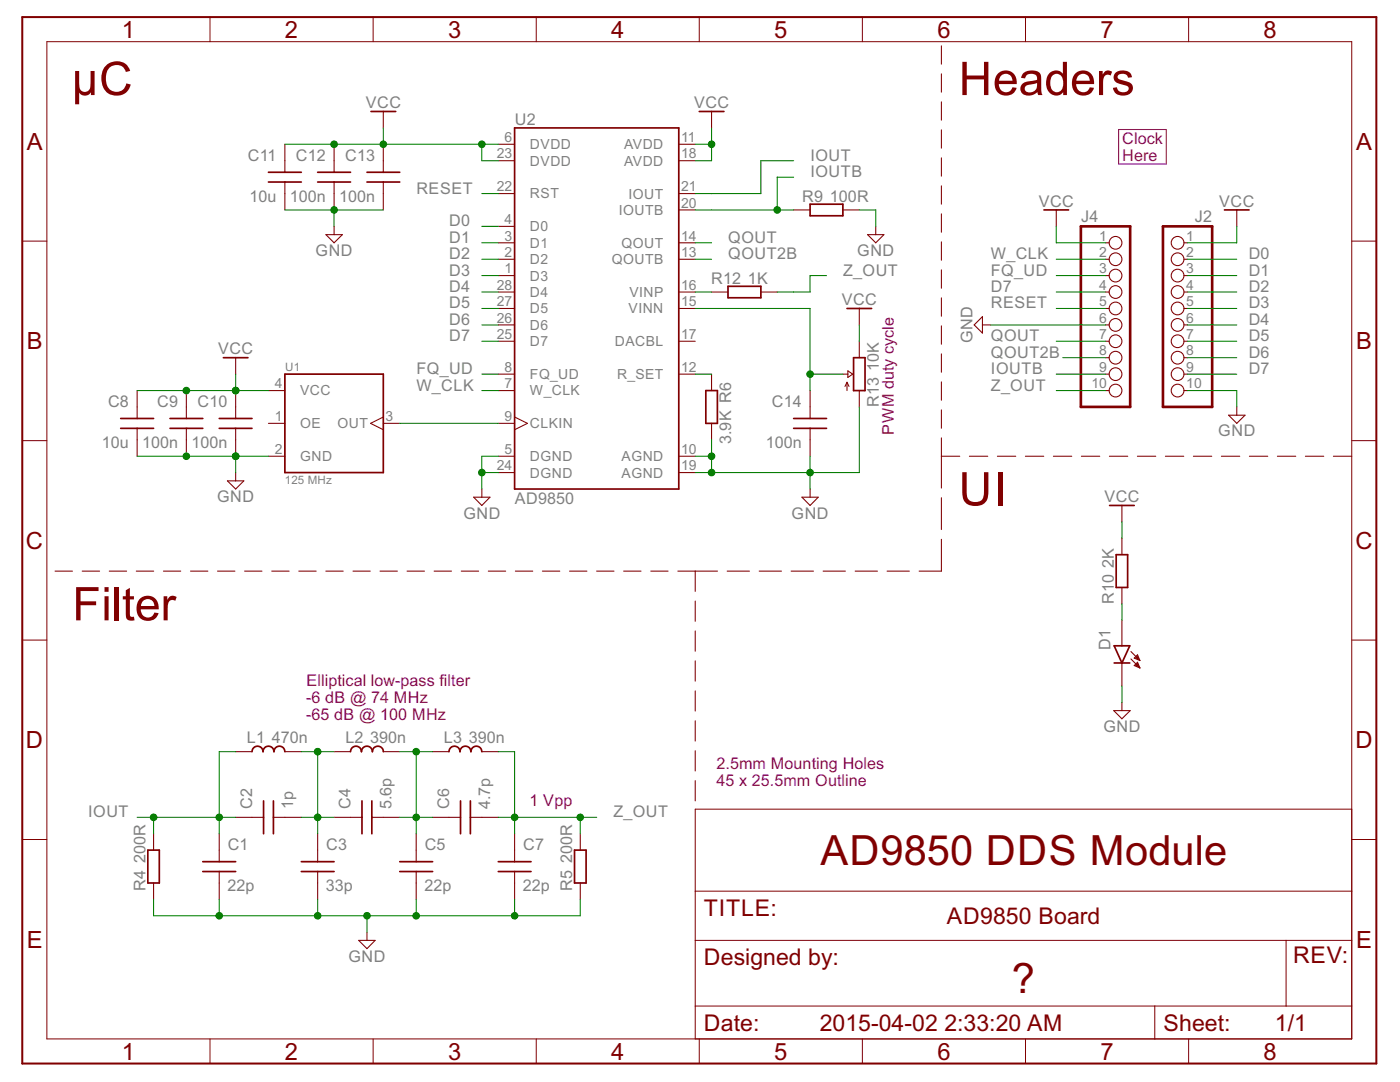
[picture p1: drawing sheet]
<svg xmlns="http://www.w3.org/2000/svg" width="279mm" height="216mm" viewBox="0 0 279 216" stroke-linecap="round" stroke-linejoin="round" font-family="sans-serif">
<path d="M4.4 3.4h270.3v208.8h-270.3z" fill="none" stroke="#800000" stroke-width=".4"/>
<g fill="none" stroke="#800000" stroke-width=".2">
<path d="M9.4 8.3h260.4v199h-260.4zM41.9 3.4v4.9M74.5 3.4v4.9M107 3.4v4.9M139.6 3.4v4.9M172.1 3.4v4.9M204.7 3.4v4.9M237.2 3.4v4.9M4.4 48.1h5M269.8 48.1h4.9M4.4 87.9h5M269.8 87.9h4.9"/>
<path d="M4.4 127.7h5M269.8 127.7h4.9M4.4 167.5h5M138.7 177.8h131.1M269.8 167.5h4.9M269.8 161.5h-131.1v45.8M138.7 187.6h131.1M256.7 187.6v13.1M41.9 207.3v4.9M74.5 207.3v4.9M107 207.3v4.9M138.7 200.7h131.1"/>
<path d="M139.6 207.3v4.9M172.1 207.3v4.9M204.7 207.3v4.9M230.5 200.7v6.6M237.2 207.3v4.9"/>
</g>
<g fill="none" stroke="#800000" stroke-width=".21">
<path d="M187.9 9.1v3.7M187.9 14.7v3.7M56.9 28.8v5.6M56.9 36.3v5.6M66.7 28.8v5.6M66.7 36.3v5.6M76.5 22.2v3.3M76.5 28.8v5.6M76.5 36.3v5.6M99.4 32.1h3.3M99.4 38.6h3.3M99.4 28.8h3.3"/>
<path d="M135.5 32.1h3.2M135.5 38.6h3.2M135.5 28.8h3.2M142 22.2v3.3M187.9 20.3v3.7M187.9 25.9v3.7M187.9 31.5v3.7M187.9 37.1v3.6M65 46.8h3.3l-1.6 1.7zM66.7 45.2v1.6M99.4 51.7h3.3M99.4 48.5h3.3"/>
<path d="M99.4 45.2h3.3M99.4 55h3.3M99.4 58.3h3.3M135.5 51.7h3.2M135.5 48.5h3.2M135.5 58.3h3.2M135.5 41.9h3.2M142 58.3h3.3M151.8 58.3h3.3M158.4 41.9h3.3M168.2 41.9h3.3M173.1 46.8h3.3l-1.6 1.7z"/>
<path d="M174.8 45.2v1.6M187.9 42.7v3.6M187.9 48.3v3.6M187.9 53.8v3.7M187.9 59.4v3.7M210.8 41.9v3.3M220.6 51.7h.7M220.6 48.5h.7M220.6 55h.7M220.6 58.3h.7M236.3 51.7h.7M236.3 48.5h.7"/>
<path d="M236.3 55h.7M236.3 58.3h.7M246.8 41.9v3.3M27.4 77.9v5.6M37.2 77.9v5.6M47 71.4v3.3M47 77.9v5.6M53.6 77.9h3.3M99.4 74.7h3.3M99.4 61.6h3.3M99.4 64.8h3.3M99.4 68.1h3.3"/>
<path d="M99.4 77.9h3.3M135.5 74.7h3.2M135.5 61.6h3.2M135.5 68.1h3.2M142 74.7v3.2M161.7 77.9v5.6M168.2 74.7h1M169 76.3v1.6M169 76.3l.4 .8M169 76.3l-.4 .8M169.2 74l1 .7-1 .6zM171.5 61.6v3.2"/>
<path d="M171.5 68.1v3.3M171.5 77.9v3.3M187.9 65v3.7M187.9 70.6v3.7M187.9 76.2v3.7M196.1 64.8h1.6M196.1 63.2v3.3l-1.7-1.7zM220.6 74.7h.7M220.6 61.6h.7M220.6 64.8h.7M220.6 68.1h.7M220.6 77.9h.7"/>
<path d="M220.6 71.4h.7M236.3 74.7h.7M236.3 61.6h.7M236.3 64.8h.7M236.3 68.1h.7M236.3 77.9h.7M236.3 71.4h.7M27.4 85.5v5.5M37.2 85.5v5.5M45.4 95.9h3.3l-1.7 1.7zM47 85.5v5.5M47 94.3v1.6"/>
<path d="M53.6 91h3.3M53.6 84.5h3.3M76.5 84.5h3.3M76.5 83.2l-2.5 1.3 2.5 1.2M94.5 99.2h3.3l-1.6 1.7zM96.2 97.6v1.6M99.4 91h3.3M99.4 84.5h3.3M99.4 94.3h3.3M102.7 83.2l2.6 1.3-2.6 1.2M135.5 91h3.2M135.5 94.3h3.2"/>
<path d="M142 84.5v3.3M160 99.2h3.3l-1.6 1.7zM161.7 85.5v5.5M161.7 97.6v1.6M187.9 81.8v3.6M187.9 87.4v10M187.9 99.3v6.4M187.9 91h3.6M193.5 91h3.6M199.1 91h3.6M204.6 91h3.7M210.2 91h3.7"/>
<path d="M215.8 91h3.7M221.4 91h3.7M227 91h3.7M232.6 91h3.6M238.2 91h3.6M243.8 91h3.6M245.2 82.8h3.3l-1.7 1.7zM246.8 81.2v1.6M249.3 91h3.7M254.9 91h3.7M260.5 91h3.7M266.1 91h3.7"/>
<path d="M11 114h3.5M16.4 114h3.5M21.8 114h3.5M27.2 114h3.5M32.6 114h3.5M38 114h3.5M43.4 114h3.5M48.8 114h3.5M54.2 114h3.5M59.6 114h3.5M65 114h3.5M70.4 114h3.5"/>
<path d="M75.8 114h3.5M81.2 114h3.5M86.6 114h3.5M92.1 114h3.4M97.5 114h3.4M102.8 114h3.5M108.2 114h3.5M113.7 114h3.4M119.1 114h3.4M124.5 114h3.4M129.9 114h3.4M135.3 114h7.9"/>
<path d="M138.7 114v4M138.7 119.9v4.1M145.1 114h4.5M151.5 114h4.5M157.9 114h4.4M164.3 114h4.4M170.7 114h4.4M177 114h4.5M187.9 107.6v6.4h-4.5M223.9 100.9v3.2M223.9 107.4v3.3M223.9 117.2v3.3"/>
<path d="M138.7 125.9v4M138.7 131.9v4M138.7 137.9v4M223.9 123.8v5.1M223.9 132.3v4.6M225.7 130l1.8 1.8M225.7 131.5l1.8 1.8M226.4 131.3l.6-.6 .5 1.1zM226.4 132.8l.6-.7 .5 1.2zM227.1 130.9l-.5 .4M227.1 132.4l-.5 .4M227.1 131.1l-.3 .3"/>
<path d="M227.1 132.6l-.3 .3M227.2 131.2l-.3 .2M227.2 132.7l-.3 .2M227.2 131.3l-.1 .2M227.2 132.8l-.1 .1M47 150h3.3M56.9 150h3.2M66.7 150h3.3M76.5 150h3.3M86.3 150h3.3M96.2 150h3.2M138.7 143.8v4.1"/>
<path d="M138.7 149.8v4M138.7 155.8v4M222.3 141.8h3.3l-1.7 1.6zM223.9 140.2v1.6M30.6 166.4v3.2M30.6 176.2v3.3M43.8 166.4v5.5M43.8 173.9v5.6M47 163.1h5.6M54.6 163.1h5.5M63.4 166.4v5.5M63.4 173.9v5.6"/>
<path d="M66.7 163.1h5.5M74.2 163.1h5.6M83.1 166.4v5.5M83.1 173.9v5.6M86.3 163.1h5.6M93.9 163.1h5.5M102.7 166.4v5.5M102.7 173.9v5.6M115.8 166.4v3.2M115.8 176.2v3.3M71.6 187.6h3.3l-1.7 1.7zM73.2 186v1.6"/>
<circle cx="222.6" cy="58.3" r="1.27"/>
<circle cx="222.6" cy="55" r="1.27"/>
<circle cx="222.6" cy="48.5" r="1.27"/>
<circle cx="222.6" cy="51.7" r="1.27"/>
<circle cx="235" cy="55" r="1.27"/>
<circle cx="235" cy="51.7" r="1.27"/>
<circle cx="235" cy="48.5" r="1.27"/>
<circle cx="235" cy="58.3" r="1.27"/>
<circle cx="222.6" cy="64.8" r="1.27"/>
<circle cx="222.6" cy="77.9" r="1.27"/>
<circle cx="222.6" cy="74.7" r="1.27"/>
<circle cx="222.6" cy="61.6" r="1.27"/>
<circle cx="222.6" cy="68.1" r="1.27"/>
<circle cx="222.6" cy="71.4" r="1.27"/>
<circle cx="235" cy="61.6" r="1.27"/>
<circle cx="235" cy="71.4" r="1.27"/>
<circle cx="235" cy="74.7" r="1.27"/>
<circle cx="235" cy="68.1" r="1.27"/>
<circle cx="235" cy="64.8" r="1.27"/>
<circle cx="235" cy="77.9" r="1.27"/>
</g>
<g fill="none" stroke="#800000" stroke-width=".34">
<path d="M53.6 36.3h6.5M53.6 34.4h6.5M63.4 36.3h6.6M63.4 34.4h6.6M73.2 36.3h6.6M73.2 34.4h6.6M74 22.2h5M102.7 25.5h32.8v72.1h-32.8zM139.6 22.2h4.9M145.3 57.1h6.5v2.3h-6.5zM161.7 40.7h6.5v2.4h-6.5zM208.3 41.9h5"/>
<path d="M244.4 41.9h4.9M44.6 71.4h4.9M56.9 74.7h19.6v19.6h-19.6zM140.9 77.9h2.3v6.6h-2.3zM169 61.6h4.9M170.3 71.4h2.3v6.5h-2.3zM24.1 85.5h6.5M24.1 83.5h6.5M33.9 85.5h6.6M33.9 83.5h6.6M43.8 85.5h6.5M43.8 83.5h6.5"/>
<path d="M158.4 85.5h6.6M158.4 83.5h6.6M221.4 100.9h5M222.8 110.7h2.2v6.5h-2.2zM222.4 128.9h3.1l-1.6 3.4zM222.4 132.3h3.1M50.3 150a1.1 1.1 0 0 1 1.1-1.1 1.1 1.1 0 0 1 1.1 1.1 1.09 1.09 0 0 1 1.1-1.1 1.09 1.09 0 0 1 1.1 1.1 1.09 1.09 0 0 1 1.1-1.1 1.09 1.09 0 0 1 1.1 1.1M52.6 159.8v6.6M54.6 159.8v6.6M70 150a1.09 1.09 0 0 1 1-1.1 1.09 1.09 0 0 1 1.1 1.1 1.09 1.09 0 0 1 1.1-1.1 1.09 1.09 0 0 1 1.1 1.1 1.09 1.09 0 0 1 1.1-1.1 1.09 1.09 0 0 1 1.1 1.1M72.2 159.8v6.6M74.2 159.8v6.6"/>
<path d="M89.6 150a1.1 1.1 0 0 1 1.1-1.1 1.1 1.1 0 0 1 1.1 1.1 1.09 1.09 0 0 1 1.1-1.1 1.09 1.09 0 0 1 1.1 1.1 1.09 1.09 0 0 1 1.1-1.1 1.09 1.09 0 0 1 1.1 1.1M91.9 159.8v6.6M93.9 159.8v6.6M29.5 169.6h2.3v6.6h-2.3zM40.5 173.9h6.5M40.5 171.9h6.5M60.1 173.9h6.6M60.1 171.9h6.6M79.8 173.9h6.5M79.8 171.9h6.5M99.4 173.9h6.6M99.4 171.9h6.6"/>
<path d="M114.7 169.6h2.3v6.6h-2.3z"/>
</g>
<path d="M215.7 45.2h9.9v36h-9.9zM232.1 45.2h9.8v36h-9.8z" fill="none" stroke="#800000" stroke-width=".53"/>
<g fill="none" stroke="#008000" stroke-width=".21">
<path d="M56.9 28.8h42.5M76.5 25.5v3.3M96.2 28.8v3.3h3.2M96.2 38.6h3.2M138.7 28.8h3.3M142 25.5v6.6h-3.3M158.4 32.1h-6.6v6.5h-13.1M158.4 35.3h-3.3v6.6M56.9 41.9h19.6M66.7 41.9v3.3M96.2 48.5h3.2M96.2 58.3h3.2"/>
<path d="M96.2 55h3.2M96.2 51.7h3.2M96.2 45.2h3.2M138.7 48.5h3.3M138.7 41.9h19.7M138.7 58.3h3.3M138.7 51.7h3.3M165 55h-3.3v3.3h-6.6M171.5 41.9h3.3v3.3M210.8 45.2v3.3h9.8M210.8 58.3h9.8M210.8 55h9.8"/>
<path d="M210.8 51.7h9.8M237 58.3h9.8M237 55h9.8M237 51.7h9.8M246.8 45.2v3.3h-9.8M27.4 77.9h26.2M47 74.7v3.2M96.2 77.9h3.2M96.2 64.8h3.2M96.2 74.7h3.2M96.2 61.6h3.2M96.2 68.1h3.2"/>
<path d="M138.7 61.6h23v16.3M138.7 74.7h3.3M161.7 74.7h6.5M171.5 64.8v3.3M197.7 64.8h22.9M210.8 77.9h9.8M210.8 74.7h9.8M210.8 61.6h9.8M210.8 68.1h9.8M212.1 71.4h8.5M237 77.9h9.8v3.3M237 64.8h9.8"/>
<path d="M237 74.7h9.8M237 61.6h9.8M237 68.1h9.8M237 71.4h9.8M27.4 91h26.2M47 91v3.3M79.8 84.5h19.6M96.2 94.3h3.2M99.4 91h-3.2v6.6M138.7 91h3.3M142 87.8v6.5M161.7 91v6.6"/>
<path d="M171.5 81.2v13.1h-32.8M223.9 104.1v3.3M223.9 120.5v3.3M223.9 136.9v3.3M47 150h-3.2v16.4M60.1 150h6.6M63.4 150v16.4M79.8 150h6.5M83.1 150v16.4M99.4 150h3.3v16.4M27.4 163.1h19.6M30.6 179.5v3.2h85.2v-3.2"/>
<path d="M30.6 163.1v3.3M43.8 179.5v3.2M60.1 163.1h6.6M63.4 179.5v3.2M79.8 163.1h6.5M83.1 179.5v3.2M99.4 163.1h19.7M102.7 179.5v3.2M115.8 163.1v3.3M73.2 182.7v3.3"/>
</g>
<g fill="#008000" stroke="#008000" stroke-width=".2">
<circle cx="47" cy="77.9" r=".66"/>
<circle cx="37.2" cy="77.9" r=".66"/>
<circle cx="142" cy="28.8" r=".66"/>
<circle cx="96.2" cy="28.8" r=".66"/>
<circle cx="76.5" cy="28.8" r=".66"/>
<circle cx="66.7" cy="28.8" r=".66"/>
<circle cx="47" cy="91" r=".66"/>
<circle cx="37.2" cy="91" r=".66"/>
<circle cx="96.2" cy="94.3" r=".66"/>
<circle cx="43.8" cy="182.7" r=".66"/>
<circle cx="63.4" cy="182.7" r=".66"/>
<circle cx="83.1" cy="182.7" r=".66"/>
<circle cx="73.2" cy="182.7" r=".66"/>
<circle cx="102.7" cy="182.7" r=".66"/>
<circle cx="66.7" cy="41.9" r=".66"/>
<circle cx="142" cy="91" r=".66"/>
<circle cx="142" cy="94.3" r=".66"/>
<circle cx="161.7" cy="94.3" r=".66"/>
<circle cx="43.8" cy="163.1" r=".66"/>
<circle cx="30.6" cy="163.1" r=".66"/>
<circle cx="63.4" cy="163.1" r=".66"/>
<circle cx="63.4" cy="150" r=".66"/>
<circle cx="83.1" cy="163.1" r=".66"/>
<circle cx="83.1" cy="150" r=".66"/>
<circle cx="102.7" cy="163.1" r=".66"/>
<circle cx="115.8" cy="163.1" r=".66"/>
<circle cx="161.7" cy="74.7" r=".66"/>
<circle cx="155.1" cy="41.9" r=".66"/>
</g>
<path d="M223.2 25.8h9.5v6.9h-9.5z" fill="none" stroke="#800080" stroke-width=".21"/>
<g font-size="10.4" fill="#800000">
<text x="14.3" y="19">μC</text>
<text x="191.3" y="19">Headers</text>
<text x="191.3" y="100.9">UI</text>
<text x="14.4" y="123.8">Filter</text>
</g>
<g font-size="9.3" fill="#800000">
<text x="163.7" y="172.6">AD9850 DDS Module</text>
<text x="201.9" y="198.1">?</text>
</g>
<g font-size="5.3" fill="#800000">
<text x="24.3" y="7.5">1</text>
<text x="56.9" y="7.5">2</text>
<text x="89.4" y="7.5">3</text>
<text x="122" y="7.5">4</text>
<text x="154.5" y="7.5">5</text>
<text x="187.1" y="7.5">6</text>
<text x="219.6" y="7.5">7</text>
<text x="252.2" y="7.5">8</text>
<text x="5.3" y="29.9">A</text>
<text x="270.7" y="29.9">A</text>
<text x="5.3" y="69.7">B</text>
<text x="270.7" y="69.7">B</text>
<text x="5.2" y="109.5">C</text>
<text x="270.5" y="109.5">C</text>
<text x="5.2" y="149.3">D</text>
<text x="270.5" y="149.3">D</text>
<text x="5.3" y="189.1">E</text>
<text x="270.7" y="189.1">E</text>
<text x="24.3" y="211.4">1</text>
<text x="56.9" y="211.4">2</text>
<text x="89.4" y="211.4">3</text>
<text x="122" y="211.4">4</text>
<text x="154.5" y="211.4">5</text>
<text x="187.1" y="211.4">6</text>
<text x="219.6" y="211.4">7</text>
<text x="252.2" y="211.4">8</text>
</g>
<g font-size="5.1" fill="#800000">
<text x="140.5" y="182.7">TITLE:</text>
<text x="189" y="184.4">AD9850 Board</text>
<text x="140.5" y="192.6">Designed by:</text>
<text x="258.1" y="192.2">REV:</text>
<text x="140.5" y="205.7">Date:</text>
<text x="163.6" y="205.7">2015-04-02</text>
<text x="188.5" y="205.7">2:33:20 AM</text>
<text x="232.2" y="205.7">Sheet:</text>
<text x="254.4" y="205.7">1/1</text>
</g>
<g font-size="3.6" fill="#808080">
<text x="73" y="21.6">VCC</text>
<text x="138.5" y="21.6">VCC</text>
<text x="102.8" y="24.9">U2</text>
<text x="49.5" y="32.1">C11</text>
<text x="59.1" y="32.1">C12</text>
<text x="68.9" y="32.1">C13</text>
<text x="161.7" y="32.1">IOUT</text>
<text x="161.7" y="35.3">IOUTB</text>
<text x="49.8" y="40.3">10u</text>
<text x="57.8" y="40.3">100n</text>
<text x="67.7" y="40.3">100n</text>
<text x="83.1" y="38.6">RESET</text>
<text x="160.1" y="40.3">R9</text>
<text x="165.6" y="40.3">100R</text>
<text x="207.3" y="41.2">VCC</text>
<text x="243.3" y="41.2">VCC</text>
<text x="89.7" y="45.2">D0</text>
<text x="215.8" y="44.4">J4</text>
<text x="238.4" y="44.4">J2</text>
<text x="63" y="51.1">GND</text>
<text x="89.7" y="51.7">D2</text>
<text x="89.7" y="48.4">D1</text>
<text x="145.3" y="48.4">QOUT</text>
<text x="145.3" y="51.7">QOUT2B</text>
<text x="171.1" y="51.1">GND</text>
<text x="197.8" y="51.7">W_CLK</text>
<text x="249.2" y="51.7">D0</text>
<text x="89.7" y="58.3">D4</text>
<text x="89.7" y="55">D3</text>
<text x="141.9" y="56.6">R12</text>
<text x="149.2" y="56.6">1K</text>
<text x="168.3" y="55">Z_OUT</text>
<text x="197.8" y="55">FQ_UD</text>
<text x="197.8" y="58.3">D7</text>
<text x="249.2" y="58.3">D2</text>
<text x="249.2" y="55">D1</text>
<text x="89.7" y="64.8">D6</text>
<text x="89.7" y="61.6">D5</text>
<text x="168" y="60.9">VCC</text>
<text x="197.8" y="61.6">RESET</text>
<text x="249.2" y="64.8">D4</text>
<text x="249.2" y="61.6">D3</text>
<text x="43.5" y="70.7">VCC</text>
<text x="89.7" y="68.1">D7</text>
<text x="194.1" y="68.5" transform="rotate(-90 194.1 68.5)">GND</text>
<text x="197.8" y="68.1">QOUT</text>
<text x="197.8" y="71.4">QOUT2B</text>
<text x="249.2" y="71.4">D6</text>
<text x="249.2" y="68.1">D5</text>
<text x="83.1" y="77.9">W_CLK</text>
<text x="83.1" y="74.7">FQ_UD</text>
<text x="175.4" y="74" transform="rotate(-90 175.4 74)">10K</text>
<text x="197.8" y="77.9">Z_OUT</text>
<text x="197.8" y="74.7">IOUTB</text>
<text x="249.2" y="74.7">D7</text>
<text x="21.6" y="81.2">C8</text>
<text x="31.4" y="81.2">C9</text>
<text x="39.4" y="81.2">C10</text>
<text x="154.1" y="81.2">C14</text>
<text x="175.4" y="81.3" transform="rotate(-90 175.4 81.3)">R13</text>
<text x="20.3" y="89.4">10u</text>
<text x="28.4" y="89.4">100n</text>
<text x="38.2" y="89.4">100n</text>
<text x="145.9" y="88.6" transform="rotate(-90 145.9 88.6)">3.9K R6</text>
<text x="152.8" y="89.4">100n</text>
<text x="243.1" y="87.1">GND</text>
<text x="43.3" y="100.2">GND</text>
<text x="102.8" y="100.5">AD9850</text>
<text x="220.4" y="100.2">VCC</text>
<text x="92.5" y="103.5">GND</text>
<text x="158" y="103.5">GND</text>
<text x="222.3" y="113.3" transform="rotate(-90 222.3 113.3)">2K</text>
<text x="222.3" y="120.6" transform="rotate(-90 222.3 120.6)">R10</text>
<text x="221.6" y="129.6" transform="rotate(-90 221.6 129.6)">D1</text>
<text x="49.3" y="148.3">L1</text>
<text x="54.2" y="148.3">470n</text>
<text x="68.9" y="148.3">L2</text>
<text x="73.9" y="148.3">390n</text>
<text x="88.6" y="148.3">L3</text>
<text x="93.5" y="148.3">390n</text>
<text x="220.2" y="146.1">GND</text>
<text x="50.3" y="161.4" transform="rotate(-90 50.3 161.4)">C2</text>
<text x="58.5" y="161.4" transform="rotate(-90 58.5 161.4)">1p</text>
<text x="70" y="161.4" transform="rotate(-90 70 161.4)">C4</text>
<text x="78.1" y="161.4" transform="rotate(-90 78.1 161.4)">5.6p</text>
<text x="89.6" y="161.4" transform="rotate(-90 89.6 161.4)">C6</text>
<text x="97.8" y="161.4" transform="rotate(-90 97.8 161.4)">4.7p</text>
<text x="17.6" y="163.1">IOUT</text>
<text x="122.4" y="163.1">Z_OUT</text>
<text x="29" y="172.3" transform="rotate(-90 29 172.3)">200R</text>
<text x="45.4" y="169.6">C1</text>
<text x="65.1" y="169.6">C3</text>
<text x="84.8" y="169.6">C5</text>
<text x="104.4" y="169.6">C7</text>
<text x="114.2" y="172.3" transform="rotate(-90 114.2 172.3)">200R</text>
<text x="29" y="177.7" transform="rotate(-90 29 177.7)">R4</text>
<text x="45.4" y="177.8">22p</text>
<text x="65" y="177.8">33p</text>
<text x="84.7" y="177.8">22p</text>
<text x="104.3" y="177.8">22p</text>
<text x="114.2" y="177.7" transform="rotate(-90 114.2 177.7)">R5</text>
<text x="69.5" y="191.9">GND</text>
</g>
<g font-size="3.6" fill="#800080">
<text x="224" y="28.6">Clock</text>
<text x="224" y="32.1">Here</text>
<text x="178.4" y="86.7" transform="rotate(-90 178.4 86.7)">PWM duty cycle</text>
<text x="61.2" y="136.9">Elliptical low-pass filter</text>
<text x="61.1" y="140.3">-6 dB @ 74 MHz</text>
<text x="61.1" y="143.8">-65 dB @ 100 MHz</text>
<text x="143" y="153.4">2.5mm Mounting Holes</text>
<text x="105.7" y="160.8">1 Vpp</text>
<text x="143" y="156.9">45 x 25.5mm Outline</text>
</g>
<g font-size="3.1" fill="#808080">
<text x="100.7" y="28.3">6</text>
<text x="105.8" y="29.8">DVDD</text>
<text x="124.6" y="29.8">AVDD</text>
<text x="135.9" y="28.3">11</text>
<text x="99.2" y="31.6">23</text>
<text x="105.8" y="33.1">DVDD</text>
<text x="124.6" y="33.1">AVDD</text>
<text x="135.9" y="31.6">18</text>
<text x="99.2" y="38.2">22</text>
<text x="105.8" y="39.6">RST</text>
<text x="125.5" y="39.6">IOUT</text>
<text x="135.9" y="38.2">21</text>
<text x="135.9" y="41.4">20</text>
<text x="100.7" y="44.7">4</text>
<text x="100.7" y="48">3</text>
<text x="105.8" y="46.2">D0</text>
<text x="123.5" y="42.9">IOUTB</text>
<text x="135.9" y="48">14</text>
<text x="219.3" y="48">1</text>
<text x="236.7" y="48">1</text>
<text x="100.7" y="51.3">2</text>
<text x="105.8" y="49.4">D1</text>
<text x="105.8" y="52.7">D2</text>
<text x="122.1" y="52.7">QOUTB</text>
<text x="124.1" y="49.4">QOUT</text>
<text x="135.9" y="51.3">13</text>
<text x="219.3" y="51.3">2</text>
<text x="236.7" y="51.3">2</text>
<text x="99.2" y="57.8">28</text>
<text x="100.7" y="54.5">1</text>
<text x="105.8" y="56">D3</text>
<text x="105.8" y="59.3">D4</text>
<text x="125.6" y="59.3">VINP</text>
<text x="135.9" y="57.8">16</text>
<text x="219.3" y="54.5">3</text>
<text x="219.3" y="57.8">4</text>
<text x="236.7" y="54.5">3</text>
<text x="236.7" y="57.8">4</text>
<text x="99.2" y="61.1">27</text>
<text x="99.2" y="64.4">26</text>
<text x="105.8" y="62.5">D5</text>
<text x="105.8" y="65.8">D6</text>
<text x="125.5" y="62.5">VINN</text>
<text x="135.9" y="61.1">15</text>
<text x="219.3" y="61.1">5</text>
<text x="219.3" y="64.4">6</text>
<text x="236.7" y="61.1">5</text>
<text x="236.7" y="64.4">6</text>
<text x="99.2" y="67.6">25</text>
<text x="105.8" y="69.1">D7</text>
<text x="122.7" y="69.1">DACBL</text>
<text x="135.9" y="67.6">17</text>
<text x="219.3" y="67.6">7</text>
<text x="219.3" y="70.9">8</text>
<text x="236.7" y="67.6">7</text>
<text x="236.7" y="70.9">8</text>
<text x="54.8" y="77.5">4</text>
<text x="100.7" y="74.2">8</text>
<text x="100.7" y="77.5">7</text>
<text x="105.8" y="75.6">FQ_UD</text>
<text x="123.1" y="75.6">R_SET</text>
<text x="135.9" y="74.2">12</text>
<text x="217.8" y="77.5">10</text>
<text x="219.3" y="74.2">9</text>
<text x="236.7" y="74.2">9</text>
<text x="236.7" y="77.5">10</text>
<text x="59.9" y="78.9">VCC</text>
<text x="105.8" y="78.9">W_CLK</text>
<text x="54.8" y="84">1</text>
<text x="59.9" y="85.5">OE</text>
<text x="67.4" y="85.5">OUT</text>
<text x="77" y="84">3</text>
<text x="100.7" y="84">9</text>
<text x="105.8" y="85.5">CLKIN</text>
<text x="54.8" y="90.6">2</text>
<text x="59.9" y="92">GND</text>
<text x="99.2" y="93.8">24</text>
<text x="100.7" y="90.6">5</text>
<text x="105.8" y="92">DGND</text>
<text x="105.8" y="95.3">DGND</text>
<text x="124.1" y="92">AGND</text>
<text x="124.1" y="95.3">AGND</text>
<text x="135.9" y="90.6">10</text>
<text x="135.9" y="93.8">19</text>
</g>
<g font-size="2.6" fill="#808080">
<text x="56.9" y="74">U1</text>
<text x="56.9" y="96.6">125 MHz</text>
</g>
</svg>
